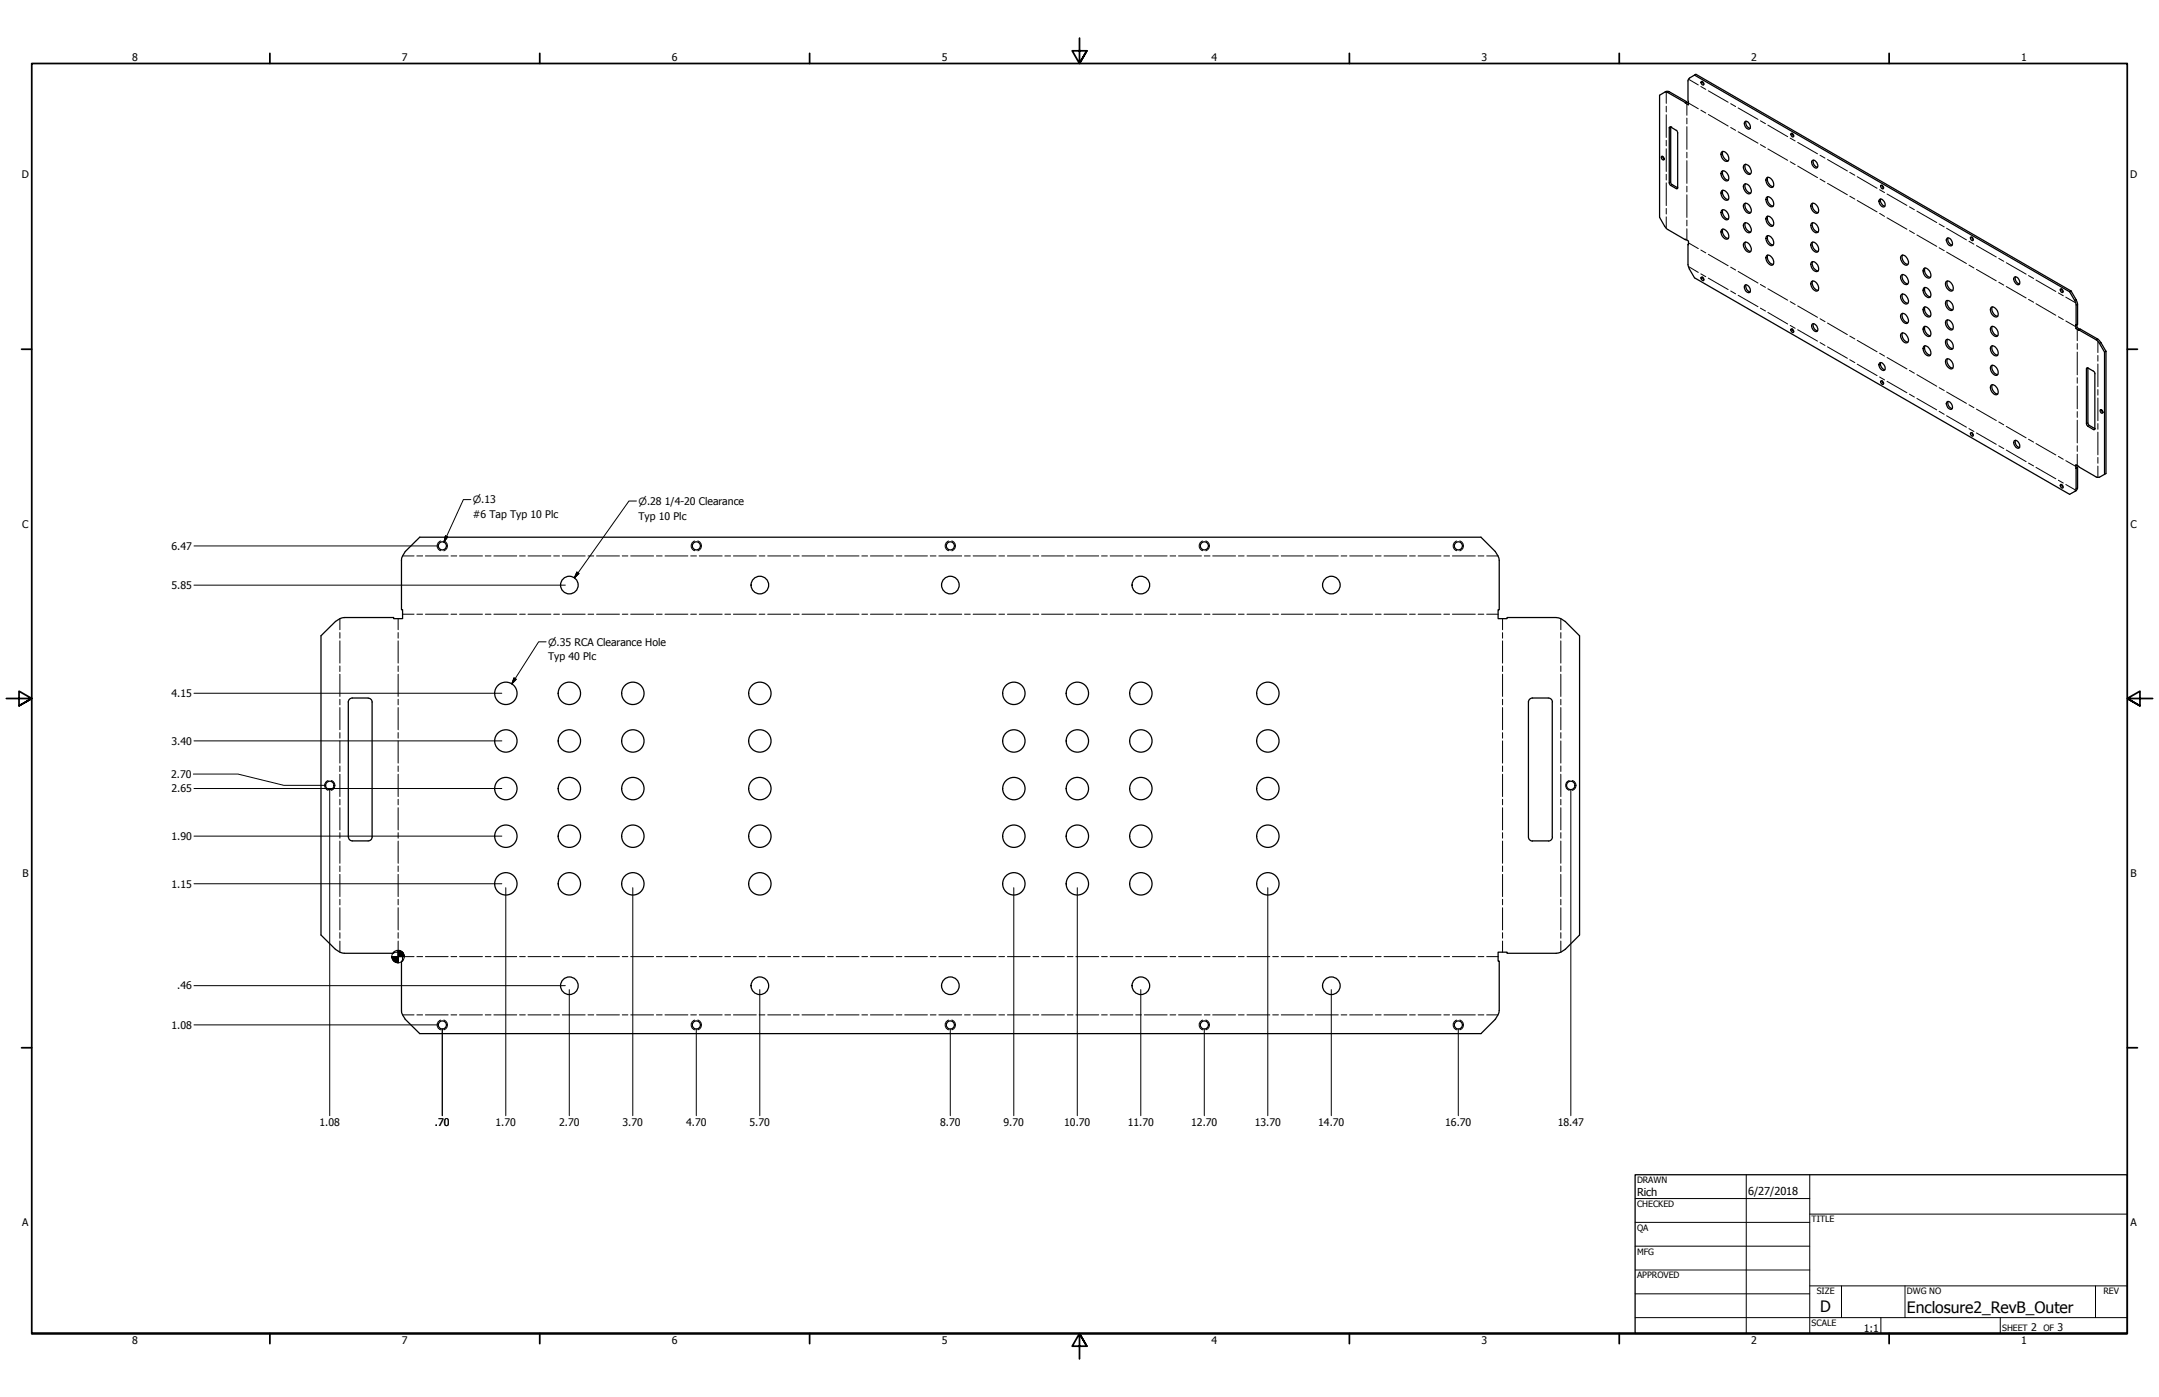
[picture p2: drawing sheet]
<svg xmlns="http://www.w3.org/2000/svg" width="864mm" height="559mm" viewBox="0 0 864 559" stroke-linecap="round" stroke-linejoin="round" font-family="sans-serif">
<!-- layer: Visible (ANSI) -->
<g fill="none" stroke="#000" stroke-width=".51">
<path d="M677.8 30l-2 1.2-.5 .8 .1 10-8.3-5-1.2-.1M677.8 30l.6-.3 150 86.7M677.8 30l150 86.7M680.5 32.7a.79 .79 0 0 1 .9 .4 .79 .79 0 0 1-.2 .9l-.7-.7zM681 32.6l.5 1.1M668.3 50.8l-.6 .3v22.1l.6 1 2.2 1.2 .4 .1 .2-.4M668.3 50.8v22.4l.5 .7 2.3 1.2M668.3 50.8l2.5 1.5 .3 .8v22M674.7 40.7l-.6 .3M674.7 40.9l-.6 .3M675.4 41.3l-8-4.7h-1l-2.6 1.5v48.8l3 4.7 8.6 4.8-.2 9.5 .6 1.7 2 3.5 150 86.6 2.7-1.4 .5-.8-.2-9.3M698 48.6a1.94 1.94 0 0 1 1.8 1 1.94 1.94 0 0 1 0 2 2.07 2.07 0 0 1-1.8-3z"/>
<path d="M698.4 48.5a2.34 2.34 0 0 0 1.7 2.9M716.4 53.5a.76 .76 0 0 1 .9 .3 .76 .76 0 0 1-.2 1l-.5-.4zM716.9 53.3l.6 1.1M664.7 62.5l.7 .4 .3 .7-.3 .4-.7-.6zM665 62.5l.7 1.1M688.7 60.8a2.37 2.37 0 0 1 2.8 3 1.1 1.1 0 0 1-1 .8 1.1 1.1 0 0 1-1.1-.7l-.9-1.7zM688.7 68.6a2.37 2.37 0 0 1 2.8 2.9 1.08 1.08 0 0 1-1 .9 1.08 1.08 0 0 1-1.1-.7l-.9-1.7zM688.7 76.3a2.45 2.45 0 0 1 2.8 3 1.1 1.1 0 0 1-1 .9 1.1 1.1 0 0 1-1.1-.7l-.9-1.7zM689.2 60.6a2.9 2.9 0 0 0 2.1 3.7M689.2 68.3a2.99 2.99 0 0 0 2.1 3.8M689.2 76.1a2.94 2.94 0 0 0 2.1 3.7M697.7 73.8a2.28 2.28 0 0 1 2.8 2.3 1.15 1.15 0 0 1-.7 1.4 1.15 1.15 0 0 1-1.4-.6l-.7-1.1a1.74 1.74 0 0 1 0-2z"/>
<path d="M697.7 66a2.29 2.29 0 0 1 2.8 2.4v.5a1.12 1.12 0 0 1-1 .9 1.12 1.12 0 0 1-1.1-.7l-.7-1.1a1.76 1.76 0 0 1 0-2zM698.2 73.5a2.8 2.8 0 0 0 2.1 3.7M698.2 65.7a2.84 2.84 0 0 0 2.1 3.8M706.6 71.2a2.37 2.37 0 0 1 2.9 2.9 1.08 1.08 0 0 1-1 .9 1.08 1.08 0 0 1-1.1-.7l-1-1.7zM706.6 78.9a2.03 2.03 0 0 1 2.8 1.9 1.2 1.2 0 0 1-.2 1.8 1.2 1.2 0 0 1-1.8-.5l-1-1.7zM707.1 70.9a2.87 2.87 0 0 0 2.2 3.8M707.1 78.7a2.82 2.82 0 0 0 2.2 3.7M724.9 64.2a1.95 1.95 0 0 1 1.9 .9 1.95 1.95 0 0 1 0 2.1 2.13 2.13 0 0 1-1.9-3zM725.4 64.1a2.24 2.24 0 0 0 1.6 2.8M751.8 79.8a1.95 1.95 0 0 1 1.9 .9 1.95 1.95 0 0 1 0 2 2.13 2.13 0 0 1-1.9-2.9zM752.3 79.6a2.48 2.48 0 0 0 1.6 2.9M752.3 74.2a.79 .79 0 0 1 1 .4 .79 .79 0 0 1-.3 1l-.5-.4z"/>
<path d="M752.8 74.1l.6 1.1M674.2 95.8l-.1 .1M675.4 97.7l-.2 .1M688.7 84.1a2.37 2.37 0 0 1 2.8 3 1.08 1.08 0 0 1-1 .9 1.08 1.08 0 0 1-1.1-.8l-.9-1.6zM688.7 91.9a2.03 2.03 0 0 1 2.7 1.8 1.2 1.2 0 0 1-.2 1.8 1.2 1.2 0 0 1-1.8-.4l-.9-1.8zM689.2 83.9a2.99 2.99 0 0 0 2.1 3.7M689.2 91.6a2.94 2.94 0 0 0 2.1 3.8M697.7 97.1a2.29 2.29 0 0 1 2.8 2.4v.5a1.12 1.12 0 0 1-1 1 1.12 1.12 0 0 1-1.1-.8l-.7-1.1a1.76 1.76 0 0 1 0-2zM697.7 89.3a2.28 2.28 0 0 1 2.8 2.4 1.15 1.15 0 0 1-.7 1.4 1.15 1.15 0 0 1-1.4-.6l-.7-1.1a1.74 1.74 0 0 1 0-2.1zM697.7 81.5a2.29 2.29 0 0 1 2.8 2.4v.6a1.12 1.12 0 0 1-1 .9 1.12 1.12 0 0 1-1.1-.8l-.7-1a1.76 1.76 0 0 1 0-2.1zM698.2 96.8a2.89 2.89 0 0 0 2.1 3.8M698.2 89.1a2.8 2.8 0 0 0 2.1 3.7"/>
<path d="M698.2 81.3a2.84 2.84 0 0 0 2.1 3.7M706.6 86.7a2.37 2.37 0 0 1 2.9 3 1.08 1.08 0 0 1-1 .9 1.08 1.08 0 0 1-1.1-.7l-1-1.8zM706.6 94.5a2.38 2.38 0 0 1 2.9 3 1.1 1.1 0 0 1-1 .8 1.1 1.1 0 0 1-1.1-.6l-1-1.8zM707.1 86.5a2.79 2.79 0 0 0 2.2 3.7M707.1 94.2a2.82 2.82 0 0 0 2.2 3.8M724.6 97.1a2.37 2.37 0 0 1 2.9 2.9 .92 .92 0 0 1-.7 .9 .92 .92 0 0 1-1-.3l-1.2-1.5-.3-1.1zM724.6 89.3a2.37 2.37 0 0 1 2.9 3 1.14 1.14 0 0 1-1.1 .8 1.14 1.14 0 0 1-1.1-.6l-.9-1.8zM724.6 81.5a2.37 2.37 0 0 1 2.9 3 .92 .92 0 0 1-.7 .8 .92 .92 0 0 1-1-.3l-1.2-1.4-.3-1.2zM725.1 96.8a2.87 2.87 0 0 0 2.2 3.8M725.1 89.1a2.79 2.79 0 0 0 2.2 3.7M725.1 81.3a2.82 2.82 0 0 0 2.2 3.7M778.8 95.3a1.94 1.94 0 0 1 1.8 1 1.94 1.94 0 0 1 0 2 2.07 2.07 0 0 1-1.8-3z"/>
<path d="M779.2 95.1a2.48 2.48 0 0 0 1.7 2.9M788.2 94.9a.78 .78 0 0 1 1 .4 .78 .78 0 0 1-.2 1l-.8-.7zM788.7 94.9l.7 1M680.5 110.9a.78 .78 0 0 1 .9 .4 .78 .78 0 0 1-.2 1l-.7-.7zM681 110.9l.5 1M698 114a1.94 1.94 0 0 1 1.8 1 1.94 1.94 0 0 1 0 2 2.03 2.03 0 0 1-1.8-3zM698.4 113.9a2.34 2.34 0 0 0 1.7 2.9M706.6 102.3a2.37 2.37 0 0 1 2.9 2.9 1.08 1.08 0 0 1-1 .9 1.08 1.08 0 0 1-1.1-.7l-1-1.7zM707.1 102a2.79 2.79 0 0 0 2.2 3.7M724.6 112.6a2.37 2.37 0 0 1 2.9 3 .92 .92 0 0 1-.7 .9 .92 .92 0 0 1-1-.4l-1.2-1.4-.3-1.2zM724.6 104.9a2.37 2.37 0 0 1 2.9 2.9 1.14 1.14 0 0 1-1.1 .9 1.14 1.14 0 0 1-1.1-.7l-.9-1.7zM725.1 112.4a2.87 2.87 0 0 0 2.2 3.7"/>
<path d="M725.1 104.6a2.79 2.79 0 0 0 2.2 3.7M760.5 102.3a2.28 2.28 0 0 1 2.9 2.3 1.14 1.14 0 0 1-.7 1.5 1.14 1.14 0 0 1-1.5-.7l-.7-1.1a1.74 1.74 0 0 1 0-2zM760.5 110a2.29 2.29 0 0 1 2.9 2.5 1.13 1.13 0 0 1-.7 1.4 1.13 1.13 0 0 1-1.5-.7l-.7-1.1a1.76 1.76 0 0 1 0-2.1zM760.5 117.9a2.28 2.28 0 0 1 2.9 2.3 1.15 1.15 0 0 1-.7 1.4 1.15 1.15 0 0 1-1.5-.6l-.7-1.1a1.74 1.74 0 0 1 0-2zM761 102a2.8 2.8 0 0 0 2.1 3.7M761 109.8a2.84 2.84 0 0 0 2.1 3.7M761 117.6a2.8 2.8 0 0 0 2.1 3.7M769.5 115.3a2.37 2.37 0 0 1 2.9 2.9 .92 .92 0 0 1-.7 .9 .92 .92 0 0 1-1-.4l-1.2-1.4-.3-1.2zM769.5 107.4a2.03 2.03 0 0 1 2.7 1.9 1.23 1.23 0 0 1-.2 1.8 1.23 1.23 0 0 1-1.8-.5l-.9-1.7zM770 115a2.87 2.87 0 0 0 2.2 3.7M770 107.2a2.82 2.82 0 0 0 2.2 3.7M778.4 112.6a2.37 2.37 0 0 1 2.9 3 1.08 1.08 0 0 1-1 .9 1.08 1.08 0 0 1-1.1-.7l-.9-1.7z"/>
<path d="M779 112.4a2.99 2.99 0 0 0 2.1 3.7M805.8 110.9a1.94 1.94 0 0 1 1.8 .9 1.94 1.94 0 0 1-.1 2.1 2.14 2.14 0 0 1-1.7-3zM806.2 110.7a2.34 2.34 0 0 0 1.6 2.9M824.2 115.6a.79 .79 0 0 1 .9 .4 .79 .79 0 0 1-.2 1l-.5-.4zM824.7 115.6l.5 1M827.8 116.7l2.1 3.5M828.4 116.4l2.1 3.5M828.4 116.4l-.6 .3M830.5 119.9l.5 1.8v8l-.5 .3M830.5 119.9l-.6 .3M716.4 131.6a.79 .79 0 0 1 .9 .4 .79 .79 0 0 1-.2 1l-.7-.7zM716.9 131.6l.6 1.1"/>
<path d="M724.9 129.6a1.95 1.95 0 0 1 1.9 .9 1.95 1.95 0 0 1 0 2.1 2.08 2.08 0 0 1-1.9-3zM725.4 129.5a2.24 2.24 0 0 0 1.6 2.8M760.5 125.6a2.28 2.28 0 0 1 2.9 2.4 1.13 1.13 0 0 1-.7 1.4 1.13 1.13 0 0 1-1.5-.7l-.7-1.1a1.76 1.76 0 0 1 0-2zM760.5 133.4a2.28 2.28 0 0 1 2.9 2.4 1.15 1.15 0 0 1-.7 1.4 1.15 1.15 0 0 1-1.5-.7l-.7-1.1a1.74 1.74 0 0 1 0-2zM761 125.3a2.84 2.84 0 0 0 2.1 3.8M761 133.2a2.8 2.8 0 0 0 2.1 3.6M769.5 138.6a2.38 2.38 0 0 1 2.9 2.9 1.14 1.14 0 0 1-1.1 .9 1.14 1.14 0 0 1-1.1-.7l-.9-1.7zM769.5 130.8a2.37 2.37 0 0 1 2.9 2.9 .92 .92 0 0 1-.7 .9 .92 .92 0 0 1-1-.3l-1.2-1.5-.3-1.2zM769.5 123a2.03 2.03 0 0 1 2.7 1.8 1.23 1.23 0 0 1-.2 1.9 1.23 1.23 0 0 1-1.8-.5l-.9-1.7zM770 138.3a2.82 2.82 0 0 0 2.2 3.7M770 130.6a2.87 2.87 0 0 0 2.2 3.7M770 122.7a2.82 2.82 0 0 0 2.2 3.8"/>
<path d="M778.4 120.4a2.45 2.45 0 0 1 2.9 3 1.1 1.1 0 0 1-1 .8 1.1 1.1 0 0 1-1.1-.6l-.9-1.7zM778.4 128.2a2.37 2.37 0 0 1 2.9 2.9 1.08 1.08 0 0 1-1 1 1.08 1.08 0 0 1-1.1-.8l-.9-1.6zM778.4 136a2.45 2.45 0 0 1 2.9 2.9 1.1 1.1 0 0 1-1 .9 1.1 1.1 0 0 1-1.1-.7l-.9-1.7zM779 120.2a2.9 2.9 0 0 0 2.1 3.7M779 128a2.99 2.99 0 0 0 2.1 3.7M779 135.7a2.94 2.94 0 0 0 2.1 3.7M796.4 138.6a2.38 2.38 0 0 1 2.9 2.9 1.1 1.1 0 0 1-1 .9 1.1 1.1 0 0 1-1.1-.7l-1-1.7zM796.4 130.8a2.37 2.37 0 0 1 2.9 2.9 1.08 1.08 0 0 1-1 1 1.08 1.08 0 0 1-1.1-.8l-1-1.7zM796.4 123a2.03 2.03 0 0 1 2.7 1.8 1.2 1.2 0 0 1-.2 1.9 1.2 1.2 0 0 1-1.7-.5l-1-1.7zM796.9 138.3a2.94 2.94 0 0 0 2.2 3.7M796.9 130.6a2.99 2.99 0 0 0 2.2 3.7M796.9 122.7a2.94 2.94 0 0 0 2.2 3.8"/>
<path d="M829.9 120.2l.6 1.8-.2 9.4 8.2 4.6 1.3 1.4M830.8 129.8v1.3l1.2 .6M830.8 131.1l-.5 .3M831.5 132l.6-.4 7 4 1.3 1.4M839.8 137.4l2 3.4M840.4 137l2 3.5M840.4 137l-.6 .4M751.8 145.2a1.95 1.95 0 0 1 1.9 .9 1.95 1.95 0 0 1 0 2 2.08 2.08 0 0 1-1.9-2.9zM752.3 145a2.37 2.37 0 0 0 1.6 2.9M752.3 152.4a.79 .79 0 0 1 1 .4 .79 .79 0 0 1-.3 1l-.5-.4zM752.8 152.3l.6 1.1M778.4 143.8a2.37 2.37 0 0 1 2.9 2.9 1.08 1.08 0 0 1-1 .9 1.08 1.08 0 0 1-1.1-.7l-.9-1.7z"/>
<path d="M779 143.5a2.99 2.99 0 0 0 2.1 3.8M796.4 154.1a2.37 2.37 0 0 1 2.9 2.9 .95 .95 0 0 1-.6 .9 .95 .95 0 0 1-1.1-.2l-1.2-1.6-.2-1.1zM796.4 146.4a2.37 2.37 0 0 1 2.9 2.9 1.08 1.08 0 0 1-1 .9 1.08 1.08 0 0 1-1.1-.7l-1-1.7zM796.9 153.9a2.94 2.94 0 0 0 2.2 3.7M796.9 146.1a2.9 2.9 0 0 0 2.2 3.7M834.6 147.3l.6-.1v22l.3 .8 2.4 1.4-.3 .5-2.4-1.4-.6-1zM835.2 147.2l2.2 1.3 .5 .7v22.3M841.8 140.8v48.9M842.4 140.5v48.9l-.6 .3M842.4 140.5l-.6 .3M778.8 160.7a1.94 1.94 0 0 1 1.8 1 1.94 1.94 0 0 1 0 2 2.03 2.03 0 0 1-1.8-3zM779.2 160.6a2.37 2.37 0 0 0 1.7 2.8"/>
<path d="M788.2 173.2a.78 .78 0 0 1 1 .3 .78 .78 0 0 1-.2 1l-.8-.7zM788.7 173l.7 1.1M805.8 176.3a1.94 1.94 0 0 1 1.8 .9 1.94 1.94 0 0 1-.1 2.1 2.14 2.14 0 0 1-1.7-3zM806.2 176.1a2.24 2.24 0 0 0 1.6 2.9M840.5 163.9l.6 1.3a.78 .78 0 0 1-.9-.4 .78 .78 0 0 1 .2-1l.5 .4 .3 .7M824.2 193.9a.79 .79 0 0 1 .9 .4 .79 .79 0 0 1-.2 1l-.5-.4zM824.7 193.8l.5 1.1M830.8 187l-.5 .3M831 187.1l-.5 .3M841.8 189.7l-2 1.2h-1l-8.5-5 .2 9.6-.6 1.1M162.1 220.6l5.8-5.7h424.5l5.7 5.7 1.5 2.7 .1 20.6h-.5v3.6h3.6v-.5l20.6 .1 2.7 1.5 5.7 5.7v119.7l-5.7 5.7-2.7 1.5-20.6 .1v-.4h-3.6v3.5h.5l-.1 20.7-1.5 2.6-5.7 5.7h-424.5l-5.8-5.7-1.4-2.6-.1-20.7h.4v-3.5h-3.5v.4l-20.7-.1-2.6-1.5-5.8-5.7v-119.7l5.8-5.7 2.6-1.5 20.7-.1v.5h3.5v-3.6h-.4v-19.7l.1-.9zM147.3 279.2l-6.8 .1-.7 .4-.4 .7-.1 54.4"/>
<path d="M147.3 279.3l.9 .3 .6 1.2v54l-.3 .9-.7 .6-6.9 .1-1.2-.7-.3-.9M620.9 280.8v54M621 280.8l-.5-1.1-1.2-.5-6.7 .1-.7 .4-.5 1.1v54.4l.5 .7 .7 .5h7.2l.9-.8 .3-.8"/>
<circle cx="176.9" cy="218.3" r="1.62"/>
<circle cx="278.5" cy="218.3" r="1.62"/>
<circle cx="380.1" cy="218.3" r="1.62"/>
<circle cx="481.7" cy="218.3" r="1.62"/>
<circle cx="583.3" cy="218.3" r="1.62"/>
<circle cx="227.7" cy="234" r="3.5"/>
<circle cx="303.9" cy="234" r="3.5"/>
<circle cx="380.1" cy="234" r="3.5"/>
<circle cx="456.3" cy="234" r="3.5"/>
<circle cx="532.5" cy="234" r="3.5"/>
<circle cx="202.3" cy="277.3" r="4.5"/>
<circle cx="227.7" cy="277.3" r="4.5"/>
<circle cx="253.1" cy="277.3" r="4.5"/>
<circle cx="303.9" cy="277.3" r="4.5"/>
<circle cx="405.5" cy="277.3" r="4.5"/>
<circle cx="430.9" cy="277.3" r="4.5"/>
<circle cx="456.3" cy="277.3" r="4.5"/>
<circle cx="507.1" cy="277.3" r="4.5"/>
<circle cx="202.3" cy="296.4" r="4.5"/>
<circle cx="227.7" cy="296.4" r="4.5"/>
<circle cx="253.1" cy="296.4" r="4.5"/>
<circle cx="303.9" cy="296.4" r="4.5"/>
<circle cx="405.5" cy="296.4" r="4.5"/>
<circle cx="430.9" cy="296.4" r="4.5"/>
<circle cx="456.3" cy="296.4" r="4.5"/>
<circle cx="507.1" cy="296.4" r="4.5"/>
<circle cx="131.9" cy="314.2" r="1.68"/>
<circle cx="202.3" cy="315.4" r="4.5"/>
<circle cx="227.7" cy="315.4" r="4.5"/>
<circle cx="253.1" cy="315.4" r="4.5"/>
<circle cx="303.9" cy="315.4" r="4.5"/>
<circle cx="405.5" cy="315.4" r="4.5"/>
<circle cx="430.9" cy="315.4" r="4.5"/>
<circle cx="456.3" cy="315.4" r="4.5"/>
<circle cx="507.1" cy="315.4" r="4.5"/>
<circle cx="628.3" cy="314.2" r="1.68"/>
<circle cx="202.3" cy="334.5" r="4.5"/>
<circle cx="227.7" cy="334.5" r="4.5"/>
<circle cx="253.1" cy="334.5" r="4.5"/>
<circle cx="303.9" cy="334.5" r="4.5"/>
<circle cx="405.5" cy="334.5" r="4.5"/>
<circle cx="430.9" cy="334.5" r="4.5"/>
<circle cx="456.3" cy="334.5" r="4.5"/>
<circle cx="507.1" cy="334.5" r="4.5"/>
<circle cx="202.3" cy="353.5" r="4.5"/>
<circle cx="227.7" cy="353.5" r="4.5"/>
<circle cx="253.1" cy="353.5" r="4.5"/>
<circle cx="303.9" cy="353.5" r="4.5"/>
<circle cx="405.5" cy="353.5" r="4.5"/>
<circle cx="430.9" cy="353.5" r="4.5"/>
<circle cx="456.3" cy="353.5" r="4.5"/>
<circle cx="507.1" cy="353.5" r="4.5"/>
<circle cx="227.7" cy="394.3" r="3.5"/>
<circle cx="303.9" cy="394.3" r="3.5"/>
<circle cx="380.1" cy="394.3" r="3.5"/>
<circle cx="456.3" cy="394.3" r="3.5"/>
<circle cx="532.5" cy="394.3" r="3.5"/>
<circle cx="176.9" cy="410" r="1.62"/>
<circle cx="278.5" cy="410" r="1.62"/>
<circle cx="380.1" cy="410" r="1.62"/>
<circle cx="481.7" cy="410" r="1.62"/>
<circle cx="583.3" cy="410" r="1.62"/>
</g>
<!-- layer: Hidden Narrow (ANSI) -->
<g fill="none" stroke="#000" stroke-width=".4">
<path d="M176.3 216.4a2.02 2.02 0 0 0-1.5 1.9 2.02 2.02 0 0 0 1.5 2M177.5 216.3a2.1 2.1 0 0 1 1.5 2 2.1 2.1 0 0 1-1.5 2M277.9 216.4a2.02 2.02 0 0 0-1.5 1.9 2.02 2.02 0 0 0 1.5 2M279.1 216.3a2.1 2.1 0 0 1 1.5 2 2.1 2.1 0 0 1-1.5 2M379.5 216.4a2.02 2.02 0 0 0-1.5 1.9 2.02 2.02 0 0 0 1.5 2M380.7 216.3a2.1 2.1 0 0 1 1.5 2 2.1 2.1 0 0 1-1.5 2M481.1 216.4a2.02 2.02 0 0 0-1.5 1.9 2.02 2.02 0 0 0 1.5 2M482.3 216.3a2.1 2.1 0 0 1 1.5 2 2.1 2.1 0 0 1-1.5 2M582.7 216.4a2.02 2.02 0 0 0-1.5 1.9 2.02 2.02 0 0 0 1.5 2M583.9 216.3a2.1 2.1 0 0 1 1.5 2 2.1 2.1 0 0 1-1.5 2M131.3 312.2a2.02 2.02 0 0 0-1.5 2 2.02 2.02 0 0 0 1.5 1.9M132.6 312.2a2.13 2.13 0 0 1 1.4 2 2.13 2.13 0 0 1-1.4 2"/>
<path d="M627.7 312.2a2.02 2.02 0 0 0-1.4 2 2.02 2.02 0 0 0 1.4 1.9M629 312.2a2.1 2.1 0 0 1 1.4 2 2.1 2.1 0 0 1-1.4 2M176.3 408.1a2.02 2.02 0 0 0-1.5 1.9 2.02 2.02 0 0 0 1.5 1.9M177.5 408a2.06 2.06 0 0 1 1.5 2 2.06 2.06 0 0 1-1.5 1.9M277.9 408.1a2.02 2.02 0 0 0-1.5 1.9 2.02 2.02 0 0 0 1.5 1.9M279.1 408a2.06 2.06 0 0 1 1.5 2 2.06 2.06 0 0 1-1.5 1.9M379.5 408.1a2.02 2.02 0 0 0-1.5 1.9 2.02 2.02 0 0 0 1.5 1.9M380.7 408a2.06 2.06 0 0 1 1.5 2 2.06 2.06 0 0 1-1.5 1.9M481.1 408.1a2.02 2.02 0 0 0-1.5 1.9 2.02 2.02 0 0 0 1.5 1.9M482.3 408a2.06 2.06 0 0 1 1.5 2 2.06 2.06 0 0 1-1.5 1.9M582.7 408.1a2.02 2.02 0 0 0-1.5 1.9 2.02 2.02 0 0 0 1.5 1.9M583.9 408a2.06 2.06 0 0 1 1.5 2 2.06 2.06 0 0 1-1.5 1.9"/>
</g>
<!-- layer: Bend Centerline (ANSI) -->
<g fill="none" stroke="#000" stroke-width=".4">
<path d="M666.5 36.8v4.5M675.4 31.7l3.9 2.3M680.3 34.6l2 1.2M683.3 36.3l8 4.6M666.5 42.5v2.3M666.5 45.9v9.1M666.5 56.1v2.3M666.5 59.5v9.1M674.8 41.6v4.5M674.8 47.2v2.3M674.8 50.7v9.1M675.4 41.2l3.9 2.3"/>
<path d="M680.3 44.1l2 1.1M683.3 45.8l8 4.6M692.3 41.5l1.9 1.1M692.3 51l1.9 1.1M695.3 43.2l7.9 4.6M695.3 52.7l7.9 4.6M704.2 48.3l2 1.2M704.2 57.8l2 1.2M707.1 50l8 4.7M707.1 59.6l8 4.5M716.1 55.2l2 1.2M719.1 57l7.9 4.5"/>
<path d="M666.5 69.7v2.3M666.5 73.2v9M674.8 60.9v2.2M674.8 64.3v9M674.8 74.5v2.3M674.8 77.9v9.1M716.1 64.7l2 1.1M719.1 66.4l7.9 4.7M728 62.1l2 1.1M728 71.6l2 1.2M731 63.8l7.9 4.6M731 73.3l7.9 4.6"/>
<path d="M739.9 69l2 1.1M739.9 78.5l2 1.1M742.9 70.7l7.9 4.6M751.8 75.9l2 1.1M754.8 77.6l8 4.6M666.5 83.4v2.2M666.5 86.7v4.6M674.8 88.1v2.3M674.8 91.5v4.6M675.4 97.2l3.9 2.2M742.9 80.2l7.9 4.6M751.8 85.3l2 1.3"/>
<path d="M754.8 87.1l8 4.6M763.8 82.7l1.9 1.2M763.8 92.3l1.9 1.1M766.8 84.5l7.9 4.5M766.8 94l7.9 4.6M775.7 89.6l2 1.1M775.7 99.1l2 1.2M778.6 91.3l8 4.6M787.6 96.5l2 1.2M790.6 98.2l7.9 4.6M675.4 106.6l3.9 2.4M680.3 109.5l2 1.2"/>
<path d="M680.3 100l2 1.2M683.3 111.3l8 4.5M683.3 101.7l8 4.6M692.3 116.4l1.9 1.1M692.3 106.9l1.9 1.1M695.3 118.1l7.9 4.6M695.3 108.6l7.9 4.6M704.2 113.8l2 1.1M707.1 115.5l8 4.6M778.6 100.8l8 4.6M787.6 106l2 1.2M790.6 107.8l7.9 4.5"/>
<path d="M799.5 103.4l2 1.1M799.5 112.9l2 1.1M802.5 105.1l8 4.6M802.5 114.6l8 4.6M811.4 110.2l2 1.2M811.4 119.8l2 1.1M814.4 112l7.9 4.6M823.3 117.2l2 1.1M826.3 118.9l4 2.3M704.2 123.3l2 1.1M707.1 125l8 4.6M716.1 130.2l2 1.1"/>
<path d="M716.1 120.6l2 1.2M719.1 131.9l7.9 4.6M719.1 122.4l7.9 4.5M728 137l2 1.2M728 127.5l2 1.2M731 138.7l7.9 4.6M731 129.2l7.9 4.7M739.9 134.4l2 1.2M742.9 136.1l7.9 4.6M814.4 121.5l7.9 4.6M823.3 126.7l2 1.1M826.3 128.4l4 2.3"/>
<path d="M830.9 131.8v4.5M830.9 137.4v2.3M839.2 136.5v4.5M739.9 143.9l2 1.1M742.9 145.7l7.9 4.5M751.8 150.8l2 1.2M751.8 141.3l2 1.1M754.8 152.5l8 4.6M754.8 143l8 4.6M763.8 157.7l1.9 1.1M763.8 148.1l1.9 1.2M766.8 159.4l7.9 4.6"/>
<path d="M766.8 149.9l7.9 4.6M775.7 155.1l2 1.1M778.6 156.8l8 4.6M830.9 140.8v9.1M830.9 151.1v2.2M830.9 154.4v9.1M839.2 142.2v2.3M839.2 145.6v9.1M839.2 155.8v2.3M839.2 159.2v9.1M775.7 164.5l2 1.2M778.6 166.3l8 4.6"/>
<path d="M787.6 171.4l2 1.2M787.6 161.9l2 1.2M790.6 173.2l7.9 4.5M790.6 163.6l7.9 4.6M799.5 178.3l2 1.2M799.5 168.8l2 1.1M802.5 170.6l8 4.5M811.4 175.7l2 1.1M814.4 177.4l7.9 4.6M830.9 164.7v2.2M830.9 168.1v9.1M830.9 178.3v2.2"/>
<path d="M839.2 169.4v2.3M839.2 172.8v9.1M802.5 180l8 4.7M811.4 185.2l2 1.2M814.4 186.9l7.9 4.6M823.3 192.1l2 1.1M823.3 182.6l2 1.1M826.3 193.8l4 2.3M826.3 184.3l4 2.3M830.9 181.7v4.5M839.2 183v2.3M839.2 186.4v4.6"/>
<path d="M161 222.4h4.6M166.8 222.4h2.2M170.2 222.4h9.1M180.4 222.4h2.3M183.8 222.4h9.2M194.1 222.4h2.3M197.5 222.4h9.2M207.8 222.4h2.3M211.2 222.4h9.1M221.5 222.4h2.3M224.9 222.4h9.2M235.2 222.4h2.3"/>
<path d="M238.6 222.4h9.2M248.9 222.4h2.2M252.3 222.4h9.1M262.6 222.4h2.3M266 222.4h9.1M276.3 222.4h2.3M279.7 222.4h9.2M289.9 222.4h2.3M293.4 222.4h9.1M303.7 222.4h2.2M307.1 222.4h9.1M317.4 222.4h2.3"/>
<path d="M320.8 222.4h9.1M331 222.4h2.3M334.5 222.4h9.1M344.7 222.4h2.3M348.2 222.4h9.1M358.5 222.4h2.2M361.9 222.4h9.1M372.1 222.4h2.3M375.5 222.4h9.2M385.8 222.4h2.3M389.3 222.4h9.1M399.5 222.4h2.3"/>
<path d="M403 222.4h9.1M413.2 222.4h2.3M416.6 222.4h9.2M426.9 222.4h2.3M430.3 222.4h9.2M440.6 222.4h2.3M444.1 222.4h9M454.3 222.4h2.3M457.7 222.4h9.2M468 222.4h2.3M471.4 222.4h9.2M481.7 222.4h2.3"/>
<path d="M485.1 222.4h9.1M495.4 222.4h2.2M498.8 222.4h9.1M509.1 222.4h2.3M512.5 222.4h9.2M522.8 222.4h2.2M526.2 222.4h9.1M536.4 222.4h2.3M539.9 222.4h9.1M550.2 222.4h2.2M553.6 222.4h9.1M563.8 222.4h2.3"/>
<path d="M567.2 222.4h9.2M577.5 222.4h2.3M581 222.4h9.1M591.2 222.4h2.3M594.7 222.4h4.5M136 247.5v4.4M136 253v2.3M136 256.3v8.9M159.3 247.5v4.4M159.3 253v2.3M159.3 256.3v8.9M161 245.7h4.6"/>
<path d="M166.8 245.7h2.2M170.2 245.7h9.1M180.4 245.7h2.3M183.8 245.7h9.2M194.1 245.7h2.3M197.5 245.7h9.2M207.8 245.7h2.3M211.2 245.7h9.1M221.5 245.7h2.3M224.9 245.7h9.2M235.2 245.7h2.3M238.6 245.7h9.2"/>
<path d="M248.9 245.7h2.2M252.3 245.7h9.1M262.6 245.7h2.3M266 245.7h9.1M276.3 245.7h2.3M279.7 245.7h9.2M289.9 245.7h2.3M293.4 245.7h9.1M303.7 245.7h2.2M307.1 245.7h9.1M317.4 245.7h2.3M320.8 245.7h9.1"/>
<path d="M331 245.7h2.3M334.5 245.7h9.1M344.7 245.7h2.3M348.2 245.7h9.1M358.5 245.7h2.2M361.9 245.7h9.1M372.1 245.7h2.3M375.5 245.7h9.2M385.8 245.7h2.3M389.3 245.7h9.1M399.5 245.7h2.3M403 245.7h9.1"/>
<path d="M413.2 245.7h2.3M416.6 245.7h9.2M426.9 245.7h2.3M430.3 245.7h9.2M440.6 245.7h2.3M444.1 245.7h9M454.3 245.7h2.3M457.7 245.7h9.2M468 245.7h2.3M471.4 245.7h9.2M481.7 245.7h2.3M485.1 245.7h9.1"/>
<path d="M495.4 245.7h2.2M498.8 245.7h9.1M509.1 245.7h2.3M512.5 245.7h9.2M522.8 245.7h2.2M526.2 245.7h9.1M536.4 245.7h2.3M539.9 245.7h9.1M550.2 245.7h2.2M553.6 245.7h9.1M563.8 245.7h2.3M567.2 245.7h9.2"/>
<path d="M577.5 245.7h2.3M581 245.7h9.1M591.2 245.7h2.3M594.7 245.7h4.5M601 247.5v4.4M601 253v2.3M601 256.3v8.9M624.3 247.5v4.4M624.3 253v2.3M624.3 256.3v8.9M136 266.4v2.2M136 269.7v8.9"/>
<path d="M136 279.7v2.2M159.3 266.4v2.2M159.3 269.7v8.9M159.3 279.7v2.2M601 266.4v2.2M601 269.7v8.9M601 279.7v2.2M624.3 266.4v2.2M624.3 269.7v8.9M624.3 279.7v2.2M136 283v8.9M136 293.1v2.2"/>
<path d="M136 296.4v8.8M159.3 283v8.9M159.3 293.1v2.2M159.3 296.4v8.8M601 283v8.9M601 293.1v2.2M601 296.4v8.8M624.3 283v8.9M624.3 293.1v2.2M624.3 296.4v8.8M136 306.4v2.2M136 309.7v8.9"/>
<path d="M136 319.7v2.2M159.3 306.4v2.2M159.3 309.7v8.9M159.3 319.7v2.2M601 306.4v2.2M601 309.7v8.9M601 319.7v2.2M624.3 306.4v2.2M624.3 309.7v8.9M624.3 319.7v2.2M136 323.1v8.9M136 333.1v2.2"/>
<path d="M136 336.4v8.9M159.3 323.1v8.9M159.3 333.1v2.2M159.3 336.4v8.9M601 323.1v8.9M601 333.1v2.2M601 336.4v8.9M624.3 323.1v8.9M624.3 333.1v2.2M624.3 336.4v8.9M136 346.4v2.2M136 349.8v8.8"/>
<path d="M136 359.7v2.2M159.3 346.4v2.2M159.3 349.8v8.8M159.3 359.7v2.2M601 346.4v2.2M601 349.8v8.8M601 359.7v2.2M624.3 346.4v2.2M624.3 349.8v8.8M624.3 359.7v2.2M136 363.1v8.9M136 373.1v2.2"/>
<path d="M136 376.4v4.5M159.3 363.1v8.9M159.3 373.1v2.2M159.3 376.4v4.5M601 363.1v8.9M601 373.1v2.2M601 376.4v4.5M624.3 363.1v8.9M624.3 373.1v2.2M624.3 376.4v4.5M161 382.7h4.6M166.8 382.7h2.2"/>
<path d="M170.2 382.7h9.1M180.4 382.7h2.3M183.8 382.7h9.2M194.1 382.7h2.3M197.5 382.7h9.2M207.8 382.7h2.3M211.2 382.7h9.1M221.5 382.7h2.3M224.9 382.7h9.2M235.2 382.7h2.3M238.6 382.7h9.2M248.9 382.7h2.2"/>
<path d="M252.3 382.7h9.1M262.6 382.7h2.3M266 382.7h9.1M276.3 382.7h2.3M279.7 382.7h9.2M289.9 382.7h2.3M293.4 382.7h9.1M303.7 382.7h2.2M307.1 382.7h9.1M317.4 382.7h2.3M320.8 382.7h9.1M331 382.7h2.3"/>
<path d="M334.5 382.7h9.1M344.7 382.7h2.3M348.2 382.7h9.1M358.5 382.7h2.2M361.9 382.7h9.1M372.1 382.7h2.3M375.5 382.7h9.2M385.8 382.7h2.3M389.3 382.7h9.1M399.5 382.7h2.3M403 382.7h9.1M413.2 382.7h2.3"/>
<path d="M416.6 382.7h9.2M426.9 382.7h2.3M430.3 382.7h9.2M440.6 382.7h2.3M444.1 382.7h9M454.3 382.7h2.3M457.7 382.7h9.2M468 382.7h2.3M471.4 382.7h9.2M481.7 382.7h2.3M485.1 382.7h9.1M495.4 382.7h2.2"/>
<path d="M498.8 382.7h9.1M509.1 382.7h2.3M512.5 382.7h9.2M522.8 382.7h2.2M526.2 382.7h9.1M536.4 382.7h2.3M539.9 382.7h9.1M550.2 382.7h2.2M553.6 382.7h9.1M563.8 382.7h2.3M567.2 382.7h9.2M577.5 382.7h2.3"/>
<path d="M581 382.7h9.1M591.2 382.7h2.3M594.7 382.7h4.5M161 406h4.6M166.8 406h2.2M170.2 406h9.1M180.4 406h2.3M183.8 406h9.2M194.1 406h2.3M197.5 406h9.2M207.8 406h2.3M211.2 406h9.1"/>
<path d="M221.5 406h2.3M224.9 406h9.2M235.2 406h2.3M238.6 406h9.2M248.9 406h2.2M252.3 406h9.1M262.6 406h2.3M266 406h9.1M276.3 406h2.3M279.7 406h9.2M289.9 406h2.3M293.4 406h9.1"/>
<path d="M303.7 406h2.2M307.1 406h9.1M317.4 406h2.3M320.8 406h9.1M331 406h2.3M334.5 406h9.1M344.7 406h2.3M348.2 406h9.1M358.5 406h2.2M361.9 406h9.1M372.1 406h2.3M375.5 406h9.2"/>
<path d="M385.8 406h2.3M389.3 406h9.1M399.5 406h2.3M403 406h9.1M413.2 406h2.3M416.6 406h9.2M426.9 406h2.3M430.3 406h9.2M440.6 406h2.3M444.1 406h9M454.3 406h2.3M457.7 406h9.2"/>
<path d="M468 406h2.3M471.4 406h9.2M481.7 406h2.3M485.1 406h9.1M495.4 406h2.2M498.8 406h9.1M509.1 406h2.3M512.5 406h9.2M522.8 406h2.2M526.2 406h9.1M536.4 406h2.3M539.9 406h9.1"/>
<path d="M550.2 406h2.2M553.6 406h9.1M563.8 406h2.3M567.2 406h9.2M577.5 406h2.3M581 406h9.1M591.2 406h2.3M594.7 406h4.5"/>
</g>
<!-- layer: Visible Narrow (ANSI) -->
<path d="M667.7 36.7l-.6 .3M668.3 50.8l-.6 .3M668.3 72.8l-.6 .4M668.8 73.9l-.5 .3M671.1 75.1l-.6 .3M831 121.7l-.5 .3M839.1 135.6l-.6 .4M835.2 147.2l-.6 .3M835.2 169.2l-.6 .3M835.7 170.2l-.5 .3M837.9 171.4l-.5 .4M831 195.1l-.5 .4" fill="none" stroke="#000" stroke-width=".4"/>
<!-- layer: Visible (ANSI) -->
<circle cx="668.3" cy="50.8" r=".25" fill="#000"/>
<!-- layer: Border (ANSI) -->
<g fill="none" stroke="#000" stroke-width=".7">
<path d="M431.8 15.2v10.2l-2.9-5.1h5.8l-2.9 5.1 2.9-5.1M107.9 21.3v4.1M215.9 21.3v4.1M323.8 21.3v4.1M539.8 21.3v4.1M647.7 21.3v4.1M755.6 21.3v4.1M8.6 139.7h4.1M850.9 139.7h4.1M2.5 279.4h10.2l-5.1-2.9v5.8l5.1-2.9-5.1 2.9M861.1 279.4h-10.2l5.1-2.9v5.8l-5.1-2.9 5.1 2.9M8.6 419.1h4.1"/>
<path d="M850.9 419.1h4.1M12.7 533.4v-508h838.2v508h-838.2h838.2M107.9 533.4v4.1M215.9 533.4v4.1M323.8 533.4v4.1M434.7 538.5l-2.9-5.1 2.9 5.1h-5.8l2.9-5.1v10.2M539.8 533.4v4.1M647.7 533.4v4.1M755.6 533.4v4.1"/>
</g>
<!-- layer: Title (ANSI) -->
<g fill="none" stroke="#000" stroke-width=".4">
<path d="M654 479.4h69.9M698.5 469.9v63.5M723.9 469.9v63.5M654 488.9h69.9M654 498.5h69.9M723.9 485.6h127M654 508h69.9M654 517.5h69.9M723.9 514.3h127M736.6 514.3v12.7M762 514.3v12.7M838.2 514.3v12.7"/>
<path d="M654 527h196.9M752.3 527v6.4M800.1 527v6.4"/>
</g>
<path d="M654 469.9h196.9v63.5h-196.9z" fill="none" stroke="#000" stroke-width=".51"/>
<!-- layer: Dimension (ANSI) -->
<g fill="none" stroke="#000" stroke-width=".4">
<path d="M188.3 199.8h-2.9l-7.8 17.1M77.6 218.4h97.7M178.2 214.4l.9 .4-1.5 2.1zM254.6 200.4h-3l-21.9 30.8M77.6 234.1h148.5M230.8 228.9l.8 .5-1.9 1.8zM218.4 256.7h-2.9l-10.8 16.9M77.6 277.3h123.1M205.6 271.2l.9 .5-1.8 1.9zM77.6 296.4h123.1M77.3 309.6h17.9l18.3 4.5h16.8M77.6 315.4h123.1"/>
<path d="M131.9 315.7v130.6M628.3 315.7v130.6M77.6 334.5h123.1M77.6 353.5h123.1M202.3 355.1v91.2M253.1 355.1v91.2M405.5 355.1v91.2M430.9 355.1v91.2M507.1 355.1v91.2M77.6 394.3h148.5M227.7 395.9v50.4M303.9 395.9v50.4"/>
<path d="M456.3 395.9v50.4M532.5 395.9v50.4M77.6 410h97.7M176.9 411.5v34.8M278.5 411.5v34.8M380.1 411.5v34.8M481.7 411.5v34.8M583.3 411.5v34.8"/>
<circle cx="159.2" cy="382.6" r="2.51"/>
</g>
<g fill="#000" stroke="#000" stroke-width=".4">
<path d="M178.2 214.4l-.6 2.5zM178.2 214.4l.9 .4-1.5 2.1zM230.8 228.9l-1.1 2.3zM230.8 228.9l.8 .5-1.9 1.8zM205.6 271.2l-.9 2.4zM205.6 271.2l.9 .5-1.8 1.9zM156.7 382.7l.8 1.7-.6-.8zM156.7 382.7l1.6 2.2-.8-.5zM156.7 382.7l2.6 2.4-1-.2zM159.3 382.7h2.4zM159.3 380.2l2.4 2.5h-2.4zM159.3 380.2v4.9z"/>
<path d="M156.7 382.7h2.6v2.4zM156.7 382.7h2.6zM161 380.9l.7 1.8zM160.2 380.4l.8 .5 .7 1.8zM159.3 380.2l.9 .2 1.5 2.3z"/>
</g>
<g font-size="6.3">
<text x="728.1" y="524.9">D</text>
<text x="762.8" y="525.4">Enclosure2_RevB_Outer</text>
</g>
<g font-size="4.4">
<text x="654.8" y="478.6">Rich</text>
<text x="699.3" y="478">6/27/2018</text>
</g>
<g font-size="4.2">
<text x="52.8" y="24.4">8</text>
<text x="160.8" y="24.4">7</text>
<text x="268.7" y="24.4">6</text>
<text x="376.7" y="24.4">5</text>
<text x="484.6" y="24.4">4</text>
<text x="592.6" y="24.4">3</text>
<text x="700.5" y="24.4">2</text>
<text x="808.5" y="24.4">1</text>
<text x="8.8" y="71.4">D</text>
<text x="852" y="71.4">D</text>
<text x="265.9" y="201.9">1/4-20 Clearance</text>
<text x="189.2" y="207.3">#6 Tap Typ 10 Plc</text>
<text x="255.4" y="207.8">Typ 10 Plc</text>
<text x="8.9" y="211.1">C</text>
<text x="852.2" y="211.1">C</text>
<text x="68.6" y="219.9">6.47</text>
<text x="68.6" y="235.6">5.85</text>
<text x="219.3" y="264.2">Typ 40 Plc</text>
<text x="68.6" y="278.8">4.15</text>
<text x="68.6" y="297.9">3.40</text>
<text x="68.5" y="311.1">2.70</text>
<text x="68.6" y="316.9">2.65</text>
<text x="68.6" y="336">1.90</text>
<text x="9" y="350.8">B</text>
<text x="852.2" y="350.8">B</text>
<text x="68.6" y="355">1.15</text>
<text x="70.9" y="395.8">.46</text>
<text x="68.6" y="411.5">1.08</text>
<text x="127.8" y="450.2">1.08</text>
<text x="174" y="450.2">.70</text>
<text x="198.2" y="450.2">1.70</text>
<text x="223.6" y="450.2">2.70</text>
<text x="249" y="450.2">3.70</text>
<text x="274.4" y="450.2">4.70</text>
<text x="299.8" y="450.2">5.70</text>
<text x="376" y="450.2">8.70</text>
<text x="401.4" y="450.2">9.70</text>
<text x="425.7" y="450.2">10.70</text>
<text x="451.1" y="450.2">11.70</text>
<text x="476.5" y="450.2">12.70</text>
<text x="501.9" y="450.2">13.70</text>
<text x="527.3" y="450.2">14.70</text>
<text x="578.1" y="450.2">16.70</text>
<text x="623.1" y="450.2">18.47</text>
<text x="8.9" y="490.5">A</text>
<text x="852.2" y="490.5">A</text>
<text x="745.6" y="532.6">1:1</text>
<text x="812.4" y="532.6">2</text>
<text x="823" y="532.6">3</text>
<text x="52.8" y="537.5">8</text>
<text x="160.8" y="537.5">7</text>
<text x="268.7" y="537.5">6</text>
<text x="376.7" y="537.5">5</text>
<text x="484.6" y="537.5">4</text>
<text x="592.6" y="537.5">3</text>
<text x="700.5" y="537.5">2</text>
<text x="808.5" y="537.5">1</text>
</g>
<g font-size="4">
<text x="189.2" y="201.3">⌀.13</text>
<text x="255.4" y="201.9">⌀.28</text>
<text x="219.3" y="258.3">⌀.35 RCA Clearance Hole</text>
</g>
<g font-size="3.5">
<text x="654.8" y="473.2">DRAWN</text>
<text x="654.8" y="482.8">CHECKED</text>
<text x="724.7" y="488.9">TITLE</text>
<text x="654.8" y="492.3">QA</text>
<text x="654.8" y="501.8">MFG</text>
<text x="654.8" y="511.4">APPROVED</text>
<text x="726.7" y="517.7">SIZE</text>
<text x="762.8" y="517.7">DWG NO</text>
<text x="841.4" y="517.7">REV</text>
<text x="724.7" y="530.4">SCALE</text>
<text x="800.9" y="532.6">SHEET</text>
<text x="817.4" y="532.6">OF</text>
</g>
</svg>
